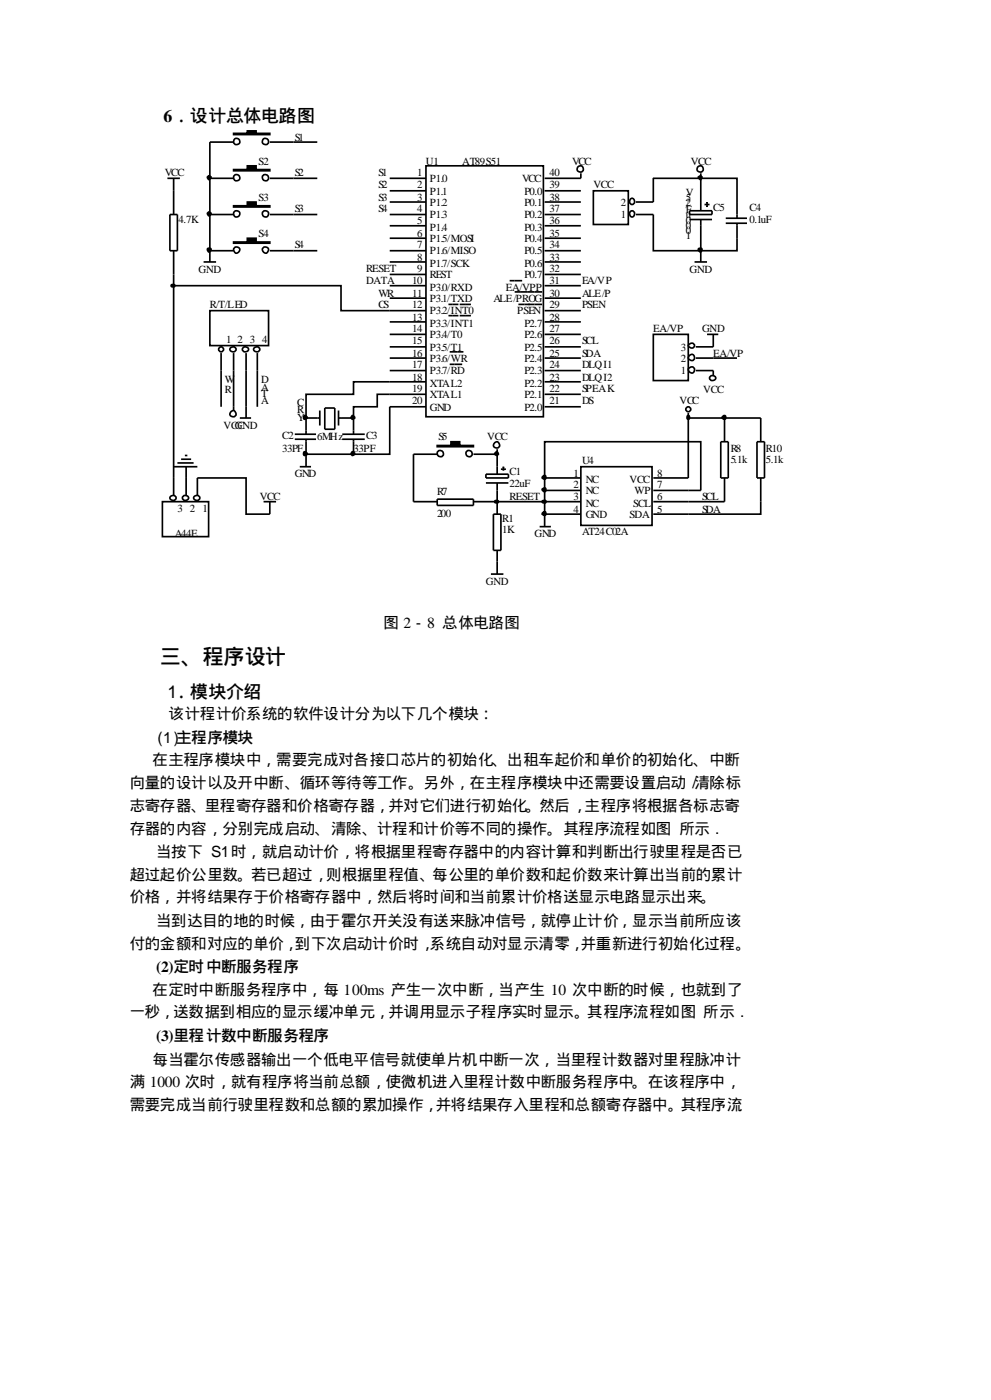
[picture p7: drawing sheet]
<svg xmlns="http://www.w3.org/2000/svg" width="210mm" height="297mm" viewBox="0 0 210 297" stroke-linecap="round" stroke-linejoin="round" font-family="sans-serif">
<path d="M90.2 35.1h24.9v53.2h-24.9z" fill-rule="evenodd" fill="#fff" stroke="#000" stroke-width=".35"/>
<g fill="none" stroke="#000" stroke-width=".35">
<path d="M44.4 37.8h5.1M44.4 30.1h5.1M57.1 37.8h10.1M57.1 30.1h10.1M82.5 37.8h7.7M115.4 37.8h7.6M148.4 37.8h7.7v8.5M148.4 36.7v8M44.4 53.1h5.1M44.4 45.5h5.1M57.1 53.1h10.1M57.1 45.5h10.1"/>
<path d="M82.5 58.2h7.7M82.5 55.5h7.7M82.5 53.1h7.7M82.5 50.5h7.7M82.5 47.8h7.7M82.5 45.5h7.7M82.5 42.8h7.7M82.5 40.4h7.7M107.9 59.5h2.7M115.4 58.2h7.6M115.4 55.5h7.6M115.4 53.1h7.6"/>
<path d="M115.4 50.5h7.6M115.4 47.8h7.6M115.4 45.5h7.6M115.4 42.8h7.6M115.4 40.4h7.6M146 44.7h4.8v.8h-4.8zM146 46.5h4.8M147.1 55.5h2.7M148.4 46.5v9M149.2 43.3h1.1M149.8 42.8v1.1M153.7 47.3h4.5"/>
<path d="M153.7 46.3h4.5M156.1 47.3v5.8h-7.7M82.5 78.5h7.7M82.5 75.9h7.7M82.5 73.5h7.7M82.5 70.9h7.7M82.5 68.2h7.7M82.5 63.2h7.7M82.5 65.8h7.7M82.5 60.5h7.7M95 64.5h2.1M95 66.9h2.1"/>
<path d="M95.2 74.6h3M95.2 77.2h2.7M97.4 64.5h2.3M97.4 66.9h2.3M109 61.9h5.8M109.8 64.5h5M115.4 78.5h7.6M115.4 75.9h7.6M115.4 73.5h7.6M115.4 70.9h7.6M115.4 68.2h7.6M115.4 63.2h7.6"/>
<path d="M115.4 65.8h7.6M115.4 60.5h7.6M149.8 70.9h2.3M151.1 70.9v2.6M62.4 92h4.5M62.4 93.1h4.5M63.5 98.9h2.4M64.8 93.1v5.8M64.8 96.3h10.1M67.7 88.6h-2.9v3.4M67.7 87v3.2M68.8 86.5h2.1v4.5h-2.1z"/>
<path d="M71.7 88.6h3.2v3.4M71.7 87v3.2M72.5 92h4.8M72.5 93.1h4.8M74.9 93.1v3.2M82.5 83.6h7.7M82.5 80.9h7.7M87.6 96.3h5M90.2 86.2h-7.7v10.1h-7.6M100.3 96.3h5v4.2M106.1 99.4h1.1M106.6 98.9v.8"/>
<path d="M115.4 86.2h7.6M115.4 83.6h7.6M115.4 80.9h7.6M102.9 100.5h4.8v.8h-4.8zM102.9 102.3h4.8M104.5 109h1.6v7.6h-1.6zM105.3 102.3v6.7M105.3 116.6v2.4M105.3 106.3h10.1"/>
<circle cx="50.1" cy="30" r=".69"/>
<circle cx="50.1" cy="37.7" r=".69"/>
<circle cx="56.2" cy="30" r=".68"/>
<circle cx="56.2" cy="37.6" r=".67"/>
<circle cx="148.3" cy="35.8" r=".67"/>
<circle cx="50.1" cy="45.3" r=".69"/>
<circle cx="50.1" cy="53" r=".68"/>
<circle cx="56.2" cy="45.3" r=".67"/>
<circle cx="56.2" cy="52.9" r=".66"/>
<circle cx="93.3" cy="96.1" r=".67"/>
<circle cx="99.4" cy="96.1" r=".67"/>
</g>
<g fill="#000" stroke="#000" stroke-width=".35">
<path d="M49.5 28.3h2.9v-.6h1.8v.6h2.9v.2h-7.6z" fill-rule="evenodd"/>
<path d="M49.5 35.9h2.9v-.8h1.8v.8h2.9v.3h-7.6z" fill-rule="evenodd"/>
<path d="M49.5 43.6h2.9v-.8h1.8v.8h2.9v.3h-7.6z" fill-rule="evenodd"/>
<path d="M49.5 51.3h2.9v-.8h1.8v.8h2.9v.2h-7.6z" fill-rule="evenodd"/>
<path d="M92.6 94.4h2.9v-.8h1.9v.8h2.9v.3h-7.7z" fill-rule="evenodd"/>
</g>
<path d="M138.4 70.9h7.4v9.7h-7.4z" fill-rule="evenodd" fill="#fff" stroke="#000" stroke-width=".35"/>
<g fill="none" stroke="#000" stroke-width=".35">
<path d="M145.9 73l.2-.1a.58 .58 0 0 1 .8-.1 .58 .58 0 0 1 0 .9 .58 .58 0 0 1-.8-.1l-.3-.4zM147.4 78.5h3.7M147.4 75.9h8.7M147.4 73.5h3.7"/>
<circle cx="146.5" cy="78.4" r=".63"/>
<circle cx="146.5" cy="75.8" r=".63"/>
</g>
<path d="M123 98.9h15.1v12.4h-15.1z" fill-rule="evenodd" fill="#fff" stroke="#000" stroke-width=".35"/>
<path d="M44.4 30.1v23M114.3 111.6h2.4M115.4 103.9h7.6M115.4 106.3h7.6M115.4 109h7.6M123 101.3h-7.6v10.3M138.4 101.3h7.4M138.4 103.9h7.4M138.4 106.3h7.4M138.4 109h7.4" fill="none" stroke="#000" stroke-width=".35"/>
<path d="M125.7 40.4h7.4v7.2h-7.4z" fill-rule="evenodd" fill="#fff" stroke="#000" stroke-width=".35"/>
<path d="M148.4 37.8h-10v5h-3.7M133.4 44.9a.52 .52 0 0 1 .6-.2 .52 .52 0 0 1 .4 .5 .66 .66 0 0 1-.5 .8 .69 .69 0 0 1-.5-1.1zM133.5 42.2a.43 .43 0 0 1 .7 0 .68 .68 0 0 1-.3 1.1 .65 .65 0 0 1-.6-.4 .65 .65 0 0 1 .2-.7zM134.7 45.5h3.7v7.6h10M145.8 106.3h7.7" fill="none" stroke="#000" stroke-width=".35"/>
<path d="M44.4 65.8h12.5v7.4h-12.5z" fill-rule="evenodd" fill="#fff" stroke="#000" stroke-width=".35"/>
<g fill="none" stroke="#000" stroke-width=".35">
<path d="M123 36.7v1.1M43.1 55.5h2.7M44.4 53.1v2.4M46.8 74.8v11.4M48.9 73.7a.68 .68 0 0 1 1.1 .3 .64 .64 0 0 1-.7 .6 .64 .64 0 0 1-.6-.8zM49.5 74.8v12.2M51.4 73.8a.66 .66 0 0 1 .8-.3 .66 .66 0 0 1 .4 .7 .64 .64 0 0 1-.8 .3 .64 .64 0 0 1-.4-.7zM52.1 74.8v13.8M53.9 73.7a.68 .68 0 0 1 1.1 .3 .64 .64 0 0 1-.7 .6 .64 .64 0 0 1-.5-.8zM54.5 74.8v11.4M150.4 79.9a.66 .66 0 0 1 .7-.3 .66 .66 0 0 1 .5 .7 .64 .64 0 0 1-.8 .3 .64 .64 0 0 1-.4-.7zM151.1 78.5v1.1"/>
<path d="M50.8 88.6h2.4M82.5 80.9h-7.6v2.7h-10.1v5M82.5 83.6h-2.6v2.6h-5v2.4M87.6 96.3v10h5M105.3 95.2v1.1M145.8 87.5v13.8M145.8 88.6h15.3v5M152.7 93.6h1.6v7.7h-1.6zM153.5 88.6v5M160.3 93.6h1.6v7.7h-1.6zM92.6 105.8h7.7v1.3h-7.7zM100.3 106.3h5"/>
<path d="M105.3 119v2.7M115.4 101.3v-7.7h33v10.3h-2.6M153.5 101.3v5M161.1 101.3v7.7h-15.3M104 121.7h2.6"/>
<circle cx="122.9" cy="35.8" r=".67"/>
<circle cx="46.8" cy="74" r=".52"/>
<circle cx="49.4" cy="87.7" r=".66"/>
<circle cx="105.2" cy="94.3" r=".66"/>
<circle cx="145.8" cy="86.7" r=".52"/>
</g>
<g fill="#fff" stroke="#fff" stroke-width=".35">
<path d="M125.7 32.8h12.4v4.7h-12.4z" fill-rule="evenodd"/>
<path d="M59.5 65.8h5.1v14.8h-5.1z" fill-rule="evenodd"/>
<path d="M135.7 63.2h17.5v4.7h-17.5z" fill-rule="evenodd"/>
<path d="M87.6 114h12.4v5h-12.4z" fill-rule="evenodd"/>
<path d="M69.8 30.1h4.8v20.1h-4.8z" fill-rule="evenodd"/>
<path d="M95.2 27.7h12.5v4.8h-12.5z" fill-rule="evenodd"/>
<path d="M118 88.6h17.5v4.7h-17.5z" fill-rule="evenodd"/>
</g>
<g fill="#000" stroke="#000" stroke-width=".35">
<path d="M145.6 88.1h.4v.7h-.4z" fill-rule="evenodd"/>
<path d="M104.9 106.1h.6v.4h-.6z" fill-rule="evenodd"/>
<path d="M114.9 106.1h.6l.1 .4h-.7z" fill-rule="evenodd"/>
<circle cx="44.3" cy="37.6" r=".4"/>
<circle cx="148.4" cy="37.6" r=".37"/>
<circle cx="44.3" cy="53" r=".41"/>
<circle cx="44.3" cy="45.3" r=".4"/>
<circle cx="148.3" cy="53" r=".38"/>
<circle cx="64.7" cy="96.1" r=".44"/>
<circle cx="64.7" cy="88.5" r=".44"/>
<circle cx="74.8" cy="96.1" r=".41"/>
<circle cx="74.8" cy="88.4" r=".41"/>
<circle cx="105.2" cy="96.1" r=".4"/>
<circle cx="153.4" cy="88.5" r=".37"/>
<circle cx="115.3" cy="101.2" r=".37"/>
<circle cx="115.3" cy="108.8" r=".37"/>
<circle cx="115.3" cy="103.8" r=".37"/>
</g>
<path d="M34.4 106.3h9.8v7.4h-9.8z" fill-rule="evenodd" fill="#fff" stroke="#000" stroke-width=".35"/>
<g fill="none" stroke="#000" stroke-width=".35">
<path d="M35.5 37.8h2.6M36.8 37.8v7.7M36 45.5h1.6v7.6h-1.6zM36.8 53.1v7.4M82.5 65.8h-10.3v-5.3h-35.4v44.5M36.8 98.9h5M37.6 98.1h3.4M38.4 97.3h2.1M39.2 96.5h.5M39.4 98.9v6.1M36.2 105.2a.68 .68 0 0 1 1.1 .3 .64 .64 0 0 1-.7 .5 .64 .64 0 0 1-.6-.7zM38.7 105.3a.66 .66 0 0 1 .8-.3 .66 .66 0 0 1 .4 .7 .64 .64 0 0 1-.8 .3 .64 .64 0 0 1-.4-.7z"/>
<path d="M41.2 105.2a.68 .68 0 0 1 1.1 .3 .64 .64 0 0 1-.7 .5 .64 .64 0 0 1-.5-.7zM41.8 105v-3.7h10.3v7.7h5v-2.7M55.8 106.3h2.7"/>
</g>
<path d="M36.3 60.4h.7v.3h-.7z" fill-rule="evenodd" fill="#000" stroke="#000" stroke-width=".35"/>
<text font-size="4.4" x="33.9" y="140.7">三、程序设计</text>
<g font-size="3.8">
<text x="34.7" y="25.9">6．设计总体电路图</text>
<text x="36.5" y="147.9">．模块介绍</text>
</g>
<g font-size="3.3">
<text x="81.2" y="133">图 2－8 总体电路图</text>
<text x="35.7" y="152.4">该计程计价系统的软件设计分为以下几个模块：</text>
<text x="37.3" y="157.4">主程序模块</text>
<text x="27.5" y="166.9">向量的设计以及开中断、循环等待等工作。另外，在主程序模块中还需要设置启动 清除标</text>
<text x="32.3" y="162.1">在主程序模块中，需要完成对各接口芯片的初始化、出租车起价和单价的初始化、中断</text>
<text x="27.5" y="171.9">志寄存器、里程寄存器和价格寄存器，并对它们进行初始化。然后，主程序将根据各标志寄</text>
<text x="27.5" y="176.7">存器的内容，分别完成启动、清除、计程和计价等不同的操作。其程序流程如图 所示</text>
<text x="33.1" y="181.7">当按下</text>
<text x="48.9" y="181.7">时，就启动计价，将根据里程寄存器中的内容计算和判断出行驶里程是否已</text>
<text x="27.5" y="186.5">超过起价公里数。若已超过，则根据里程值、每公里的单价数和起价数来计算出当前的累计</text>
<text x="27.5" y="191.2">价格，并将结果存于价格寄存器中，然后将时间和当前累计价格送显示电路显示出来。</text>
<text x="33.1" y="196.3">当到达目的地的时候，由于霍尔开关没有送来脉冲信号，就停止计价，显示当前所应该</text>
<text x="27.5" y="201">付的金额和对应的单价，到下次启动计价时，系统自动对显示清零，并重新进行初始化过程。</text>
<text x="33.1" y="206.1">(2)定时中断服务程序</text>
<text x="27.5" y="215.6">一秒，送数据到相应的显示缓冲单元，并调用显示子程序实时显示。其程序流程如图 所示</text>
<text x="32.3" y="210.8">在定时中断服务程序中，每 100ms 产生一次中断，当产生 10 次中断的时候，也就到了</text>
<text x="33.1" y="220.6">(3)里程计数中断服务程序</text>
<text x="32.3" y="225.6">每当霍尔传感器输出一个低电平信号就使单片机中断一次，当里程计数器对里程脉冲计</text>
<text x="27.5" y="230.4">满 1000 次时，就有程序将当前总额，使微机进入里程计数中断服务程序中。在该程序中，</text>
<text x="27.5" y="235.2">需要完成当前行驶里程数和总额的累加操作，并将结果存入里程和总额寄存器中。其程序流</text>
</g>
<g font-size="2.3">
<text x="62.4" y="29.8">S1</text>
<text x="54.8" y="34.9">S2</text>
<text x="90.2" y="34.9">U1</text>
<text x="97.9" y="34.9">AT89S51</text>
<text x="121.2" y="34.9">VCC</text>
<text x="146.3" y="34.9">VCC</text>
<text x="34.9" y="37.3">VCC</text>
<text x="62.4" y="37.3">S2</text>
<text x="80.2" y="37.3">S1</text>
<text x="80.2" y="39.9">S2</text>
<text x="88.4" y="37.3">1</text>
<text x="88.4" y="39.9">2</text>
<text x="91" y="38.6">P1.0</text>
<text x="91" y="41.2">P1.1</text>
<text x="110.6" y="38.6">VCC</text>
<text x="111.1" y="41.2">P0.0</text>
<text x="116.4" y="39.9">39</text>
<text x="116.4" y="37.3">40</text>
<text x="125.7" y="39.9">VCC</text>
<text x="145.3" y="41.5">V</text>
<text x="37.8" y="47.3">4.7K</text>
<text x="54.8" y="42.5">S3</text>
<text x="62.4" y="44.9">S3</text>
<text x="80.2" y="42.5">S3</text>
<text x="80.2" y="44.9">S4</text>
<text x="88.4" y="42.5">3</text>
<text x="88.4" y="44.9">4</text>
<text x="88.4" y="47.6">5</text>
<text x="91" y="43.6">P1.2</text>
<text x="91" y="46.3">P1.3</text>
<text x="111.1" y="46.3">P0.2</text>
<text x="111.1" y="43.6">P0.1</text>
<text x="116.4" y="47.6">36</text>
<text x="116.4" y="44.9">37</text>
<text x="116.4" y="42.5">38</text>
<text x="131.5" y="46.3">1</text>
<text x="131.5" y="43.6">2</text>
<text x="145.3" y="47.6">0</text>
<text x="145.3" y="46.3">u</text>
<text x="145.3" y="45.2">F</text>
<text x="145.3" y="44.1">/</text>
<text x="145.3" y="43.6">2</text>
<text x="145.3" y="42.5">5</text>
<text x="151.1" y="44.7">C5</text>
<text x="158.7" y="44.7">C4</text>
<text x="158.7" y="47.3">0.1uF</text>
<text x="54.8" y="50.2">S4</text>
<text x="62.4" y="52.6">S4</text>
<text x="88.4" y="50.2">6</text>
<text x="88.4" y="52.6">7</text>
<text x="91" y="48.9">P1.4</text>
<text x="91" y="51.3">P1.5/MOSI</text>
<text x="91" y="53.9">P1.6/MISO</text>
<text x="111.1" y="53.9">P0.5</text>
<text x="111.1" y="51.3">P0.4</text>
<text x="111.1" y="48.9">P0.3</text>
<text x="116.4" y="52.6">34</text>
<text x="116.4" y="50.2">35</text>
<text x="145.3" y="50.8">1</text>
<text x="145.3" y="49.7">0</text>
<text x="145.3" y="48.6">0</text>
<text x="42.1" y="57.9">GND</text>
<text x="77.5" y="57.6">RESET</text>
<text x="88.4" y="55.2">8</text>
<text x="88.4" y="57.6">9</text>
<text x="91" y="56.6">P1.7/SCK</text>
<text x="91" y="59">REST</text>
<text x="111.1" y="59">P0.7</text>
<text x="111.1" y="56.6">P0.6</text>
<text x="116.4" y="57.6">32</text>
<text x="116.4" y="55.2">33</text>
<text x="146" y="57.9">GND</text>
<text x="44.4" y="65.3">R/T/LED</text>
<text x="77.5" y="60.3">DATA</text>
<text x="80.2" y="62.9">WR</text>
<text x="80.2" y="65.3">CS</text>
<text x="87.3" y="60.3">10</text>
<text x="87.3" y="62.9">11</text>
<text x="87.3" y="65.3">12</text>
<text x="91" y="61.6">P3.0/RXD</text>
<text x="91" y="64">P3.1/TXD</text>
<text x="104.5" y="64">ALE/PROG</text>
<text x="107.2" y="61.6">EA/VPP</text>
<text x="116.4" y="62.9">30</text>
<text x="116.4" y="65.3">29</text>
<text x="116.4" y="60.3">31</text>
<text x="123.3" y="60.3">EA/VP</text>
<text x="123.3" y="62.9">ALE/P</text>
<text x="123.3" y="65.3">PSEN</text>
<text x="87.3" y="67.9">13</text>
<text x="87.3" y="70.3">14</text>
<text x="91" y="66.6">P3.2/INT0</text>
<text x="91" y="69.3">P3.3/INT1</text>
<text x="91" y="71.7">P3.4/T0</text>
<text x="109.5" y="66.6">PSEN</text>
<text x="111.1" y="71.7">P2.6</text>
<text x="111.1" y="69.3">P2.7</text>
<text x="116.4" y="70.3">27</text>
<text x="116.4" y="67.9">28</text>
<text x="138.4" y="70.3">EA/VP</text>
<text x="148.7" y="70.3">GND</text>
<text x="47.9" y="72.7">1</text>
<text x="50.3" y="72.7">2</text>
<text x="52.9" y="72.7">3</text>
<text x="55.6" y="72.7">4</text>
<text x="87.3" y="73">15</text>
<text x="87.3" y="75.6">16</text>
<text x="91" y="74.3">P3.5/T1</text>
<text x="91" y="76.7">P3.6/WR</text>
<text x="111.1" y="76.7">P2.4</text>
<text x="111.1" y="74.3">P2.5</text>
<text x="116.4" y="75.6">25</text>
<text x="116.4" y="73">26</text>
<text x="123.3" y="73">SCL</text>
<text x="123.3" y="75.6">SDA</text>
<text x="144.2" y="76.7">2</text>
<text x="144.2" y="74.3">3</text>
<text x="151.1" y="75.6">EA/VP</text>
<text x="47.6" y="81.2">W</text>
<text x="47.6" y="83.3">R</text>
<text x="55.3" y="81.2">D</text>
<text x="55.3" y="82.8">A</text>
<text x="87.3" y="78">17</text>
<text x="87.3" y="80.6">18</text>
<text x="87.3" y="83">19</text>
<text x="91" y="79.3">P3.7/RD</text>
<text x="91" y="82">XTAL2</text>
<text x="111.1" y="82">P2.2</text>
<text x="111.1" y="79.3">P2.3</text>
<text x="116.4" y="83">22</text>
<text x="116.4" y="80.6">23</text>
<text x="116.4" y="78">24</text>
<text x="123.3" y="83">SPEAK</text>
<text x="123.3" y="78">DLQI1</text>
<text x="123.3" y="80.6">DLQI2</text>
<text x="144.2" y="79.3">1</text>
<text x="149" y="83.3">VCC</text>
<text x="55.3" y="84.1">T</text>
<text x="55.3" y="85.7">A</text>
<text x="63" y="85.9">C</text>
<text x="63" y="87.5">R</text>
<text x="63" y="89.1">Y</text>
<text x="87.3" y="85.7">20</text>
<text x="91" y="84.4">XTAL1</text>
<text x="91" y="87">GND</text>
<text x="111.1" y="87">P2.0</text>
<text x="111.1" y="84.4">P2.1</text>
<text x="116.4" y="85.7">21</text>
<text x="123.3" y="85.7">DS</text>
<text x="143.9" y="85.7">VCC</text>
<text x="47.4" y="91">VCGND</text>
<text x="50.3" y="91">C</text>
<text x="59.8" y="93.1">C2</text>
<text x="59.8" y="95.7">33PF</text>
<text x="67.2" y="93.3">6MHz</text>
<text x="74.9" y="95.7">33PF</text>
<text x="77.5" y="93.1">C3</text>
<text x="92.9" y="93.3">S5</text>
<text x="103.2" y="93.3">VCC</text>
<text x="154.8" y="95.7">R8</text>
<text x="162.2" y="95.7">R10</text>
<text x="62.4" y="101">GND</text>
<text x="107.9" y="100.8">C1</text>
<text x="121.4" y="101">1</text>
<text x="123.3" y="98.4">U4</text>
<text x="139.2" y="101">8</text>
<text x="154.8" y="98.1">5.1k</text>
<text x="162.2" y="98.1">5.1k</text>
<text x="55" y="106">VCC</text>
<text x="92.6" y="105">R7</text>
<text x="107.9" y="103.1">22uF</text>
<text x="107.9" y="106">RESET</text>
<text x="121.4" y="103.4">2</text>
<text x="121.4" y="106">3</text>
<text x="124.1" y="102.3">NC</text>
<text x="124.1" y="104.7">NC</text>
<text x="124.1" y="107.4">NC</text>
<text x="133.3" y="102.3">VCC</text>
<text x="134.1" y="107.4">SCL</text>
<text x="134.4" y="104.7">WP</text>
<text x="139.2" y="106">6</text>
<text x="139.2" y="103.4">7</text>
<text x="148.7" y="106">SCL</text>
<text x="37" y="113.7">A44E</text>
<text x="37.6" y="108.4">3</text>
<text x="40.2" y="108.4">2</text>
<text x="42.9" y="108.4">1</text>
<text x="92.6" y="109.5">200</text>
<text x="106.4" y="110.5">R1</text>
<text x="106.4" y="112.9">1K</text>
<text x="113.2" y="113.7">GND</text>
<text x="121.4" y="108.7">4</text>
<text x="123.3" y="113.5">AT24C02A</text>
<text x="124.1" y="109.8">GND</text>
<text x="133.3" y="109.8">SDA</text>
<text x="139.2" y="108.7">5</text>
<text x="148.7" y="108.7">SDA</text>
<text x="102.9" y="124">GND</text>
</g>
</svg>
